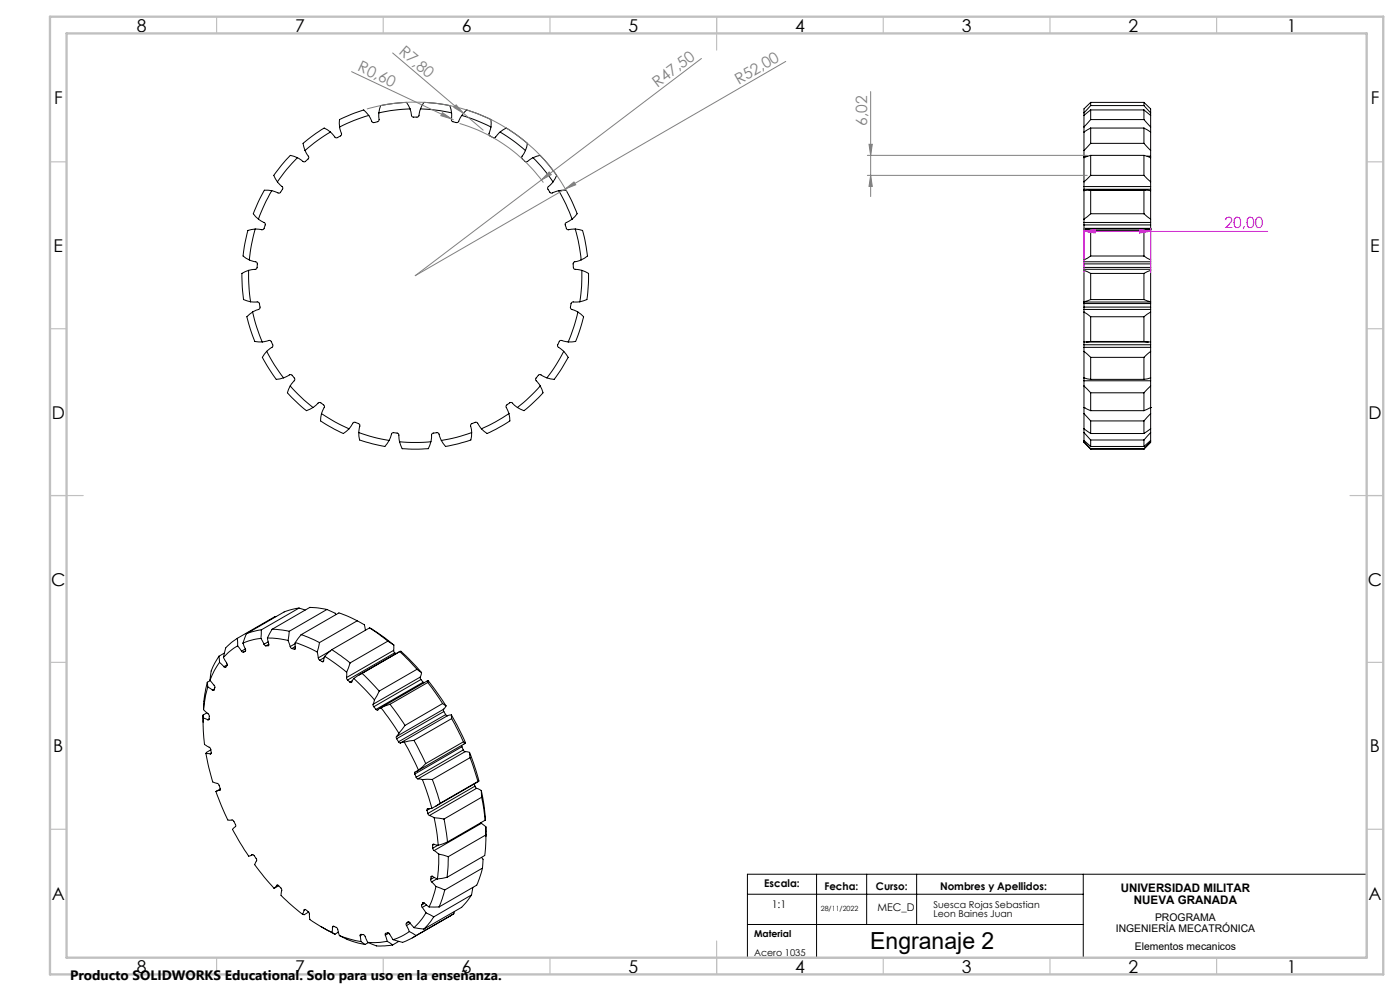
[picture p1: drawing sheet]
<svg xmlns="http://www.w3.org/2000/svg" width="420mm" height="297mm" viewBox="0 0 420 297" stroke-linecap="round" stroke-linejoin="round" font-family="sans-serif">
<g fill="none" stroke="#000" stroke-width=".3">
<path d="M99.1 39.6l-1.8-1.2-2.5 1.6-3.9 3 .6 2.1M99.1 39.6a46.4 46.4 0 0 0-7.6 5.5M101.9 38.1l.3 1.2a1.12 1.12 0 0 1 .2 1.2 1.12 1.12 0 0 1-1 .7h-.8l-1.5-1.6M110.6 34.6a47 47 0 0 0-8.7 3.5M110.6 34.6l-1.5-1.7-3.7 1.4-3.6 1.5 .1 2.3M113.7 33.8l-.1 1.3a1.14 1.14 0 0 1-.1 1.2 1.14 1.14 0 0 1-1.1 .4l-.8-.2-1-1.9M123 32.6l-5.9 .6-3.4 .6M123 32.6l.3 1.2a1.12 1.12 0 0 0 .4 1.2 1.12 1.12 0 0 0 1.3 .1l.7-.3 .5-2.2M123 32.6l-1-1.9-4 .3-3.8 .6-.5 2.2M126.2 32.6l5.8 .6 3.5 .6M126.2 32.6l1-1.9 3.9 .3 3.8 .6 .6 2.2M135.5 33.8v1.3a1.18 1.18 0 0 0 .2 1.2 1.18 1.18 0 0 0 1.2 .4l.7-.2 .9-1.9"/>
<path d="M138.5 34.6l4.5 1.5 4.3 2M138.5 34.6l1.5-1.7 3.7 1.4 3.6 1.5v2.3M147.3 38.1l-.3 1.2a1.34 1.34 0 0 0 .1 1.5 1.34 1.34 0 0 0 1.5 .4l1.4-1.6M150 39.6a48.2 48.2 0 0 1 7.6 5.5M150 39.6l1.9-1.2 3.2 2.1 3.1 2.5-.6 2.1M325.2 39.6v5.5M325.2 38.1v1.5M325.2 34.6v3.5M325.2 33.8v.8M327.2 38.4l-2 1.2M327.2 38.4v4.6M327.2 35.8l-2 2.3"/>
<path d="M327.2 32.9l-2 1.7M327.2 32.9v2.9M327.2 31.6l-2 2.2M327.2 30.7l-2 1.9v1.2M327.2 30.7v.9M327.2 38.4h16M327.2 35.8h16M327.2 32.9h16M327.2 31.6h16M327.2 30.7h16M343.2 38.4v4.6M343.2 38.4l2 1.2"/>
<path d="M343.2 32.9v2.9M343.2 32.9l2 1.7M343.2 35.8l2 2.3M343.2 30.7v.9M343.2 30.7l2 1.9v1.2M343.2 31.6l2 2.2M345.2 39.6v5.5M345.2 34.6v3.5M345.2 38.1v1.5M345.2 33.8v.8M81.5 57.1l-1.7 3.2-2.3 5.4M81.5 57.1l-2.2-.1-1.8 3.5-1.5 3.6 1.5 1.6"/>
<path d="M83.2 54.5l.8 .9a1.08 1.08 0 0 1 .8 .9 1.08 1.08 0 0 1-.5 1.1l-.3 .4-.4 .1-2.1-.8M89.2 47.3a46.7 46.7 0 0 0-6 7.2M89.2 47.3l-2.1-.7-2.6 2.9-2.4 3.1 1.1 1.9M91.5 45.1l.6 1.1a1.13 1.13 0 0 1 .5 1.1 1.13 1.13 0 0 1-.8 1l-.4 .2-.5-.1-1.7-1.1M157.6 45.1l-.5 1.1a1.13 1.13 0 0 0-.6 1.1 1.13 1.13 0 0 0 .9 1l.4 .2 .4-.1 1.7-1.1M159.9 47.3a46.7 46.7 0 0 1 6 7.2M159.9 47.3l2.1-.7 2.6 2.9 2.4 3.1-1.1 1.9M165.9 54.5l-.8 .9a1.08 1.08 0 0 0-.8 .9 1.08 1.08 0 0 0 .5 1.1l.3 .4 .4 .1 2.1-.8M167.6 57.1a47.2 47.2 0 0 1 4 8.6M167.6 57.1l2.2-.1 1.8 3.5 1.5 3.6-1.5 1.6M325.2 57.1l2-.1v7.1M325.2 57.1v8.6"/>
<path d="M325.2 54.5v1.4M325.2 47.3v7.2M325.2 56.7v.4M325.2 55.9v.8M325.2 45.1v1.7M325.2 46.8v.5M325.2 55.9h20M325.2 56.7h20M325.2 46.8h1.1M326.7 57h17M327.2 52.6l-2 1.9M327.2 46.6v6"/>
<path d="M327.2 46.6l-2 .7M327.2 43l-2 2.1M327.2 52.6h16M327.2 46.6h16M327.2 43h16M343.2 46.6v6M343.2 46.6l2 .7M343.2 52.6l2 1.9M343.2 43l2 2.1M344.1 46.8h1.1M345.2 57.1l-2-.1v7.1M345.2 57.1v8.6"/>
<path d="M345.2 47.3v7.2M345.2 54.5v1.4M345.2 56.7v.4M345.2 55.9v.8M345.2 45.1v1.7M345.2 46.8v.5M74.8 77.9l1.2 .4a1.08 1.08 0 0 1 1.1 .4 1.08 1.08 0 0 1 .1 1.2l-.3 .7-2.3 .4M76.6 68.6l-1.1 4.6-.7 4.7M76.6 68.6l-2.2 .5-.9 3.8-.6 3.8 1.9 1.2M77.5 65.7l1.3 .8a1.06 1.06 0 0 1 .8 .7 1.06 1.06 0 0 1-.3 1.1l-.6 .6-2.1-.3M171.6 65.7l-1.2 .8a1.06 1.06 0 0 0-.9 .7 1.06 1.06 0 0 0 .4 1.1l.5 .6 2.2-.3M172.6 68.6l.9 3.5 .8 5.8"/>
<path d="M172.6 68.6l2.2 .5 .7 2.8 .7 4.8-1.9 1.2M174.3 77.9l-1.1 .4a1.14 1.14 0 0 0-1.2 .5 1.14 1.14 0 0 0 0 1.2l.3 .6 2.3 .4M325.2 77.9v.6M325.2 68.6v9.3M325.2 68.6l2 .5M325.2 68.6h.1M325.2 65.7v1M325.2 78.5v.6M325.2 79.1v1M325.2 68.4v.2M325.2 66.7v.7M325.2 67.4v1"/>
<path d="M325.2 68.6h20M325.2 78.5h20M325.2 66.7h20M325.2 79.1h20M325.2 68.4h20M325.2 67.4h20M327.2 76.7l-2 1.2M327.2 69.1v7.6M327.2 64.1l-2 1.6M327.2 76.7h16M327.2 69.1h16M327.2 64.1h16"/>
<path d="M343.2 76.7l2 1.2M343.2 69.1v7.6M343.2 64.1l2 1.6M345.2 77.9v.6M345.2 68.6l-2 .5M345.2 68.6v9.3M345.2 68.6h.1M345.2 65.7v1M345.2 78.5v.6M345.2 79.1v1M345.2 68.4v.2M345.2 66.7v.7"/>
<path d="M345.2 67.4v1M74.6 81l.2 5.9 .4 3.5M74.6 81l-2 .9 .1 4 .4 3.9 2.1 .6M75.2 90.4l1.2 .1a1.08 1.08 0 0 1 1.2 .1 1.08 1.08 0 0 1 .4 1.2v.6l-.2 .2-2 .9M75.8 93.5l1.2 4.6 1.7 4.4M75.8 93.5l-1.8 1.4 1.1 3.8 1.3 3.6 2.3 .2M173.4 93.5l-1.3 4.6-1.6 4.4M173.4 93.5l1.7 1.4-1.1 3.8-1.3 3.6-2.2 .2M174 90.4l-1.3 .1a1.13 1.13 0 0 0-1.2 .2 1.13 1.13 0 0 0-.3 1.2l.1 .7 2.1 .9M174.6 81a48.5 48.5 0 0 1-.6 9.4M174.6 81l2 .9-.1 3-.4 4.9-2.1 .6M325.2 81v9.4"/>
<path d="M325.2 81l2 .9M325.2 80.7v.3M325.2 90.4v.1M325.2 93.5l2 1.4M325.2 92.7v.8M325.2 93.5v9M325.2 80.1v.6M325.2 90.5v.5M325.2 92v.7M325.2 91v1M325.2 90.5h20M325.2 80.7h20"/>
<path d="M325.2 92.7h20M325.2 80.1h20M325.2 91h20M325.2 92h20M327.2 81.9v7.9M327.2 89.8l-2 .6M327.2 94.9v7.4M327.2 81.9h16M327.2 89.8h16M327.2 94.9h16M343.2 81.9v7.9M343.2 89.8l2 .6"/>
<path d="M343.2 94.9v7.4M345.2 81l-2 .9M345.2 81v9.4M345.2 80.7v.3M345.2 90.4v.1M345.2 93.5l-2 1.4M345.2 92.7v.8M345.2 93.5v9M345.2 80.1v.6M345.2 90.5v.5M345.2 92v.7M345.2 91v1"/>
<path d="M78.7 102.5l1.2-.2a1.06 1.06 0 0 1 1.2-.2 1.06 1.06 0 0 1 .6 1l.2 .4-.2 .5-1.7 1.3M80 105.3a48.2 48.2 0 0 0 5.1 7.9M80 105.3l-1.3 1.8 2 3.4 2.2 3.2 2.2-.5M85.1 113.2l1.1-.5a1.14 1.14 0 0 1 1.2-.4 1.14 1.14 0 0 1 .8 .9l.2 .7-1.3 1.8M87.1 115.7l4.1 4.2 2.7 2.2M87.1 115.7l-.9 2 3.5 3.5 2.2 1.9 2-1M162.1 115.7l-4.2 4.2-2.7 2.2M162.1 115.7l.8 2-3.4 3.5-2.3 1.9-2-1M164.1 113.2l-1.2-.5a1.07 1.07 0 0 0-1-.4 1.07 1.07 0 0 0-.9 .8l-.3 .8 1.4 1.8M169.1 105.3a48.2 48.2 0 0 1-5 7.9M169.1 105.3l1.4 1.8-2 3.4-2.2 3.2-2.2-.5M170.5 102.5l-1.3-.2a1.1 1.1 0 0 0-1.2-.2 1.1 1.1 0 0 0-.6 1.1v.8l1.7 1.3"/>
<path d="M325.2 105.3l2 1.8M325.2 104.1v1.2M325.2 113.2l2 .5M325.2 105.3v7.9M325.2 102.5v.8M325.2 103.3v.8M325.2 115.7l2 2M325.2 114.1v1.6M325.2 115.7v6.4M325.2 113.2v.9M325.2 104.1h20M325.2 103.3h20"/>
<path d="M325.2 114.1h20M325.9 102.5h18.6M327.2 102.3l-2 .2M327.2 107.1v6.6M327.2 117.7v5.4M327.2 102.3h16M327.2 107.1h16M327.2 113.7h16M327.2 117.7h16M343.2 102.3l2 .2M343.2 107.1v6.6M343.2 117.7v5.4"/>
<path d="M345.2 113.2l-2 .5M345.2 105.3l-2 1.8M345.2 105.3v7.9M345.2 104.1v1.2M345.2 102.5v.8M345.2 103.3v.8M345.2 115.7l-2 2M345.2 115.7v6.4M345.2 114.1v1.6M345.2 113.2v.9M93.9 122.1l1-.7a1.25 1.25 0 0 1 1.1-.7 1.25 1.25 0 0 1 1.2 .7l.1 .6-.9 2M96.4 124l4.1 2.4 4.2 2.1"/>
<path d="M96.4 124l-.2 2.1 4.2 2.6 2.6 1.2 1.7-1.4M104.7 128.5l.7-1a1.15 1.15 0 0 1 .9-.9 1.15 1.15 0 0 1 1.2 .3l.4 .4-.3 2.3M107.6 129.6a48 48 0 0 0 9.1 2.4M107.6 129.6l.3 2.3 3.8 1.1 3.8 .8 1.2-1.8M116.7 132l.5-1.2a1.06 1.06 0 0 1 .5-1.1 1.06 1.06 0 0 1 1.2 .1l.7 .3 .3 2.3M119.9 132.4l3.5 .2 5.9-.2M119.9 132.4l.7 2.1 3 .1 4.9-.1 .8-2.1M132.4 132l-.5-1.2a1.12 1.12 0 0 0-.5-1.1 1.12 1.12 0 0 0-1.3 .1l-.6 .3-.2 2.3M141.5 129.6a46.2 46.2 0 0 1-9.1 2.4M141.5 129.6l-.2 2.3-3.8 1.1-3.8 .8-1.3-1.8M144.4 128.5l-.7-1a1.15 1.15 0 0 0-.8-.9 1.15 1.15 0 0 0-1.2 .3l-.5 .4 .3 2.3M152.7 124l-4 2.4-4.3 2.1"/>
<path d="M152.7 124l.3 2.1-4.2 2.6-2.7 1.2-1.7-1.4M155.2 122.1l-1-.7a1.07 1.07 0 0 0-.9-.8 1.07 1.07 0 0 0-1 .6l-.5 .4v.4l.9 2M325.2 122.1l2 1M325.2 124l2 2.1M325.2 122.1v1.9M325.2 124v4.5l2 1.4M325.2 122.1h.1M325.2 129.6l2 2.3M325.2 128.5v1.1M325.2 132l2 1.8M325.2 129.6v2.4M325.2 132.4l2 2.1"/>
<path d="M325.2 132v.4M325.2 132.4l2 2.2M327.2 126.1v3.8M327.2 131.9v1.9M327.2 134.5v.1M327.2 134.6h16M327.2 123.1h16M327.2 126.1h16M327.2 129.9h16M327.2 131.9h16M327.2 133.8h16M327.2 134.5h16"/>
<path d="M343.2 126.1v3.8M343.2 131.9v1.9M343.2 134.5v.1M345.2 122.1l-2 1M345.2 124v4.5l-2 1.4M345.2 124l-2 2.1M345.2 122.1v1.9M345.2 122.1h.1M345.2 132l-2 1.8M345.2 129.6l-2 2.3M345.2 129.6v2.4M345.2 128.5v1.1"/>
<path d="M345.2 132.4l-2 2.1M345.2 132v.4M345.2 132.4l-2 2.2M65.7 196.7l.2 1.8M65.7 196.7l-.3 .5a13 13 0 0 0-2.4 6.6M65.9 198.5l-1.6 2.5-1.3 2.8M65.9 198.5l1.3 1.3M67 197l.8 1.3a.96 .96 0 0 1-.1 1.7l-.5-.2M67.3 195.7l-1.6 1M68.2 199.2l-1 .6M71.2 191.3l.1 2.3M71.2 191.3l-2.3 1.7a3.5 3.5 0 0 0-1.6 2.6l-.3 1.4"/>
<path d="M71.3 193.6l-2.8 1.9-1.5 1.5M71.3 193.6l1.2 1.6M72.5 195.2l.5 .3M72.9 192.8l.8 1.9-.1 .5M73.6 195.2l-.6 .3M73.6 195.2h.1M73.6 194.5l-1.1 .7M73.7 195.1l-.7 .4M73.9 189.9l-1 2.9M78.3 191.3a17.2 17.2 0 0 0-5.4 1.5M78.3 191.3l.9 1.8M78.4 188.8l-.1 2.5"/>
<path d="M78.4 188.8l-4.5 1.1M79.2 193.1l.6 .5M80.2 191.2l.4 1.9-.2 .4M80.2 191.2l3.1 .2 3.1 .5M80.4 193.5l-.6 .1M80.4 192.4l-1.2 .7M80.6 193.4l-.2 .1M80.6 193.1l-.8 .5M81.6 188.6l5.2 .6M81.6 188.6l-1.4 2.6M82.8 184.8h-.3l-11.3 6.5M86.4 191.9l.7 1.9"/>
<path d="M86.8 189.2l-.4 2.7M87.1 193.8l.5 .6M87.6 194.4l.7 .2M88.5 192.9l-1.4 .9M88.6 192.6v1.8l-.3 .2M88.6 192.6l3.3 1.2 3.3 1.6M88.6 193.8l-1 .6M88.6 194.4l-.3 .2M89.7 182.2l1.8 .6M89.7 182.2l-4.5 1.2-11.3 6.5M89.7 182.2l-11.3 6.6M90.3 190.2l5.5 2.4"/>
<path d="M90.3 190.2l-1.7 2.4M95.2 195.4l.3 1.8M95.5 197.2l.4 .7M95.8 192.6l-.6 2.8M95.9 197.9l.8 .4M97.1 198.1l-.2 .2h-.2M97.1 198l-.4 .3M97.3 197.1l-1.4 .8M97.4 196.7l-.3 1.4M97.4 196.7l6.6 4.8M98.1 182.7l2.5 1.1 .1 .4M98.1 182.7l-5.1-.7-11.4 6.6"/>
<path d="M98.1 182.7l-11.3 6.5M99.1 195.1l-3.6 2.1M99.6 194.7l-2.2 2M99.6 194.7l5.4 4M105 198.7l-1 2.8M107.2 186.1l2.1 1.2 .3 1.6M107.2 186.1l-5.5-2.4-11.4 6.5M107.2 186.1l-11.4 6.5M110.9 188.2l5.4 4M110.9 188.2l4 2.5 3.2 2.6M110.9 188.2l-11.3 6.5M116.3 192.2l1.8 1.1"/>
<path d="M116.3 192.2l-11.3 6.5M118.1 194.9l.3 .7M118.1 194.9l-14.1 8.2M118.1 193.3v1.6M118.4 195.6l.3 .3M118.4 195.6l-14.1 8.2M119.9 195.3l5.2 5.3M119.9 195.3l.4-.1 1.6 1.5 4.6 4.9M119.9 195.3l-11.3 6.5M120 195.2l-12.3 7.1M60.9 214.3l.1 .9M60.9 214.3v2.2"/>
<path d="M61 215.2v3.9l.3 4 .8 .5a1.66 1.66 0 0 1 1 2.4M61 215.2l1.3 .5M61.1 212.7l.5 .5a1.82 1.82 0 0 1 1.1 2.3M62.1 213.6l-1.2 .7M62.2 204.5l.1 1.4M62.2 204.5l-1 4.9-.1 3.3M62.3 205.9l-.6 2.4-.6 4.4M62.3 205.9l1.4 .9M62.7 215.5l-.1 .3-.3-.1M62.7 215.5l-.4 .2M63 203.8l.7 1a1.29 1.29 0 0 1 .3 2.1l-.3-.1M63.1 204l-.9 .5"/>
<path d="M64.3 206.5l-.6 .3M104 203.1l.3 .7M104 201.5v1.6M104.3 203.8l.7 .6M105.7 204l-.7 .4M106.2 203.3l-.7 1.2-.5-.1M106.2 203.3l6.1 6.5M108.6 201.8l-2.4 1.5M108.6 201.8l5.2 5.3M111.9 211.1l.2 .7M112.1 211.8l.7 .8M112.3 209.8l-.4 1.3"/>
<path d="M113.8 207.1l-1.5 2.7M114.3 212.1l-1.1 .8-.4-.3M114.3 212.1l5.4 7.6M117 211.1l-2.7 1M117 211.1l4.5 6.3M119.7 219.7l-.7 1M121.5 217.4l-1.8 2.3M125.1 200.6l1.4 1M125.1 200.6l-11.3 6.5M126.1 202.9l.2 .8M126.1 202.9l-14.2 8.2M126.3 203.7l.6 .8"/>
<path d="M126.3 203.7l-14.2 8.1M126.5 201.6l-.4 1.3M126.9 204.5l.3 .1M126.9 204.5l-14.1 8.1M128.3 204.5l4.5 6.4M128.3 204.5l-11.3 6.6M128.4 203.9l-.1 .6M128.4 203.9l-14.4 8.3M128.4 203.9l5.4 7.7M132.8 210.9l1 .7M132.8 210.9l-11.3 6.5M133.1 212.5v.8"/>
<path d="M133.1 212.5l-14.1 8.2M133.1 213.3l.6 .9M133.1 213.3l-14.1 8.1M133.7 214.2l.6 .3M133.7 214.2l-14.1 8.1M133.8 211.6l-.7 .9M134.3 214.5l-14.2 8.2M135.4 214.3l.1 1.1M135.4 214.3l-1.1 .2M135.4 214.3l4.3 8.3M135.5 215.4l3.5 6.9M135.5 215.4l-11.3 6.5"/>
<path d="M61.8 225.8l2 8.5 .5 .3a1.78 1.78 0 0 1 1.6 2.3M61.8 225.8l1.3 .2M63.3 224.7l-1.4 .8-.1 .3M63.4 225.8l-.3 .2M64.8 237.2l3.5 8.5 .5 .1a1.35 1.35 0 0 1 1.8 1.3l.1 .6-1 .9 .6 1 4.3 7 1.1-.5M65.9 236.9l-1.1 .3M66 236.8l-.1 .1M66.1 236.5l-1.3 .7M119 220.7v.7M119 221.4l.6 .9M119.6 222.3l.5 .4M121.3 222.4l-1.2 .3"/>
<path d="M121.3 222.4l4.2 8.4M124.2 221.9l-2.9 .5M124.2 221.9l3.5 6.9M124.4 232l.4 .9M124.8 232.9l.6 .5M125.4 233.4l1.3 .2M125.5 230.8l-1 .6-.1 .6M126.7 233.6l2.8 8.6M127.7 228.8l-2.2 2M129.7 233.6h-3M129.7 233.6l2.3 7.1M138.5 223.4l.1 .4"/>
<path d="M138.6 223.8l.4 1M138.6 223.8l-14.2 8.2M139 224.8l.5 .5M139 224.8l-14.2 8.1M139 222.3l.7 .3M139 222.3l-11.3 6.5M139.5 225.3l1.4 .2M139.5 225.3l-14.1 8.1M139.7 222.6l-14.6 8.5M140.9 225.5l.1 1.6M140.9 225.5l2.5 7.5 .3 1.1-.3 .1M141 227.1l2.4 7.1"/>
<path d="M141 227.1l-11.3 6.5M142.3 234.9l.2 .7M142.5 235.6l.5 .7M142.5 235.6l-14.2 8.2M143 236.3l1.4 .6M143 236.3l-14.2 8.1M143.4 234.2l-11.4 6.5M143.6 234.2l-12.9 7.4M144.4 236.9l.1 2M144.4 236.9l.9 5.2 .3 3.7M144.5 238.9l1.1 6.9M144.5 238.9l-11.3 6.6"/>
<path d="M75.7 256.1a1.81 1.81 0 0 1 .7 3l5.8 7.1M75.7 256.1h.1M75.8 256.1l-.4 .2M128.1 242.8l.2 1M128.3 243.8l.5 .6M128.8 244.4l1.4 .7M128.9 242.4l-.8 .4M129.5 242.2l-1.2 .2-.2 .4M129.8 253.3l.2-.3 1.5 .3M129.8 253.3v.9M129.8 254.2l.4 .7M130.2 245.1l1.3 8.2"/>
<path d="M130.2 254.9l1.4 1.1M130.2 245.1l3 .4M130.2 253l-.4 .3M131.4 253.3l-1.6 .9M131.6 256l-.1 4.7-.3 2.7M131.6 256l2.9 .7M132 240.7l-2.5 1.5M133.2 245.5l1 6.8M134.2 252.3l-2.7 1M134.5 256.7l-.4 6.2M144.2 246.6l.2 .2M144.4 246.8l1.4 1"/>
<path d="M144.4 246.8l-14.2 8.1M144.5 257l.4 .5-.2 2.7M145.6 245.8l-11.4 6.5M145.8 247.8v2.4M145.8 250.2l-.4 6.2-11.3 6.5M145.8 247.8v3M145.8 250.2l-11.3 6.5M83 265.4a1.53 1.53 0 0 1 1.5 1l-.2 2 6.4 5.6M83 265.4l-.8 .8M83.2 265.3l-.2 .1M83.6 265.5l-1.4 .7M91.2 272.7a1.19 1.19 0 0 1 1.5 .7l.3 2.2 3.3 2.1 3.3 1.7"/>
<path d="M91.2 272.7l-.5 1.3M91.5 272.6l-.3 .1M92.6 273.3l-1.3 .8-.6-.1M96.3 277.7l4.2 2.3M99.6 279.4l.9 .6M99.7 277.9a.86 .86 0 0 1 1.4 .2l.7 2.3M99.7 277.9l-.1 1.5M100.2 277.6l-.5 .3M101.5 279.4l-1 .6M116.7 279.7l-1.1 .6M121.9 276.7l.1 .7M122 277.4l.8 1.8"/>
<path d="M122.4 276.3l.4 .1 1.4 1.6M122.4 276.3l-.5 .4M122.4 276.3h.1M122.7 276.3l-.8 .4M122.8 279.2l-2.3 1.4-2.6 1M122.8 279.2l2 1.2M123.1 276.7l-1.1 .7M124.2 278l3 .4M126.5 271.2l.2 .8M126.7 272l1.1 1.6M126.8 270.6l.4-.1 1.5 1.3M126.8 270.6l-.3 .6"/>
<path d="M127 270.5l-.2 .1M127.4 270.7l-.9 .5M127.8 273.6l-1.2 1.8-2.4 2.6M127.8 273.6l2.3 1.2M128 271.2l-1.3 .8M128.7 271.8h3M129.2 263.6l.3 .7M129.3 262.8l.3-.2 1.6 .8M129.3 262.8l-.1 .8M129.5 264.3l1.3 1.4M129.7 262.6l-.4 .2M130.1 274.8l-2.9 3.6"/>
<path d="M130.2 263l-1 .6M130.8 265.7l-1.2 4-.9 2.1M130.8 265.7l2.6 1M131.1 263.4l-1.6 .9M133.4 266.7l-1.7 5.1M134.1 262.9l-2.9 .5M136.1 273.9l-12.4 7.2M136.1 273.9l-11.3 6.5M136.3 273.2l-.2 .7M141.5 268.2l-3 3.7-11.3 6.5M141.5 268.2l-11.4 6.6M141.9 266l-.4 2.2"/>
<path d="M144.7 260.2l-1.7 5.1-11.3 6.5M144.7 260.2l-11.3 6.5M224.2 262h185.8v25h-185.8zM224.2 268h100.8M224.2 277.1h100.8M245 262v25M260 262v15.1M275 262v15.1M325 262v25M101.8 280.4l3.3 1.1 3.2 .7M101.8 280.4a24.2 24.2 0 0 0 7.7 2.7M108.1 280.5a.66 .66 0 0 1 .5-.5 .66 .66 0 0 1 .6 .2l1.1 2.2"/>
<path d="M108.1 280.5l.2 1.7M108.3 282.2l1.2 .9M108.7 280.1l-.6 .4M110.3 282.4a10.2 10.2 0 0 0 6.9 .9l.6-.1M110.5 282.5l-1 .6M115.6 280.3a.68 .68 0 0 1 .5-.7 .68 .68 0 0 1 .7 .3l1.1 1.7M115.6 280.3l.6 1.8M116.2 282.1l-2.1 .3h-3.8M116.2 282.1l1.6 1.1M119.7 282.1l-1.9 1.1M124.8 280.4l-2.5 1.4a3.1 3.1 0 0 1-3 .2l-1.4-.4"/>
</g>
<g fill="none" stroke="#808080" stroke-width=".3">
<path d="M117.8 15.9l21.2 18M210.4 17.5l-48 36.4M235.7 18.4l-66.1 38.2M105.5 21.5l30 14.1M110.1 32.7a52.1 52.1 0 0 1 60 24.8M132.7 33.8l2.8 1.8-3.2-.9zM135.5 35.6l.5 .3M136.8 31.4l2.2 2.5-2.8-1.7zM137.9 37a47.8 47.8 0 0 1 25.1 17.7M139 33.9l6 5.1M261.2 27.4v31.5M162.4 53.9l-37.8 28.7 45-26"/>
<path d="M164.7 51.5l.7 .8-3 1.6zM169.6 56.6l2.6-2.1 .5 .9zM260.2 46.6h66M260.2 52.6h66M260.7 43.2h1l-.5 3.4zM261.2 52.6l.5 3.3h-1z"/>
</g>
<path d="M325.2 69.3l3.3-.5v1zM325.2 68.3v13.3M325.2 69.3h55.1M341.9 68.8l3.3 .5-3.3 .5zM345.2 68.3v13.3" fill="none" stroke="#f0f" stroke-width=".3"/>
<g fill="none" stroke="#c0c0c0" stroke-width=".35">
<path d="M65 5v5M115 5v5M165 5v5M215 5v10M265 5v5M315 5v5M365 5v5M15 48.5h5M410 48.5h5M15 98.5h5M410 98.5h5M15 148.5h10"/>
<path d="M405 148.5h10M15 198.5h5M410 198.5h5M15 248.5h5M410 248.5h5M65 287v5M115 287v5M165 287v5M215 282v10M265 287v5M315 287v5M365 287v5"/>
</g>
<path d="M15 5h400v287h-400zM20 10h390v277h-390z" fill="none" stroke="#c0c0c0" stroke-width=".7"/>
<g fill="#808080">
<path d="M136.8 31.4l2.2 2.5-2.8-1.7z"/>
<path d="M132.7 33.8l2.8 1.8-3.2-.9z"/>
<path d="M169.6 56.6l2.6-2.1 .5 .9z"/>
<path d="M164.7 51.5l.7 .8-3 1.6z"/>
<path d="M260.7 43.2h1l-.5 3.4zM261.2 52.6l.5 3.3h-1z"/>
</g>
<path d="M325.2 69.3l3.3-.5v1zM341.9 68.8l3.3 .5-3.3 .5z" fill="#f0f"/>
<text font-size="7.1" x="261.1" y="284.3">Engranaje 2</text>
<g font-size="5.3">
<text x="41" y="9.5">8</text>
<text x="88.5" y="9.5">7</text>
<text x="138.5" y="9.5">6</text>
<text x="188.5" y="9.5">5</text>
<text x="238.5" y="9.5">4</text>
<text x="288.5" y="9.5">3</text>
<text x="338.5" y="9.5">2</text>
<text x="386" y="9.5">1</text>
<text x="16.2" y="31.2">F</text>
<text x="411.2" y="31.2">F</text>
<text x="16.1" y="75.5">E</text>
<text x="411.1" y="75.5">E</text>
<text x="15.5" y="125.5">D</text>
<text x="410.5" y="125.5">D</text>
<text x="15.4" y="175.5">C</text>
<text x="410.4" y="175.5">C</text>
<text x="16" y="225.5">B</text>
<text x="411" y="225.5">B</text>
<text x="15.5" y="269.7">A</text>
<text x="410.5" y="269.7">A</text>
<text x="41" y="291.5">8</text>
<text x="88.5" y="291.5">7</text>
<text x="138.5" y="291.5">6</text>
<text x="188.5" y="291.5">5</text>
<text x="238.5" y="291.5">4</text>
<text x="288.5" y="291.5">3</text>
<text x="338.5" y="291.5">2</text>
<text x="386" y="291.5">1</text>
</g>
<g font-size="4.7" fill="#808080">
<text x="119.5" y="15.9" transform="rotate(40 119.5 15.9)">R7,80</text>
<text x="107.1" y="21.1" transform="rotate(25 107.1 21.1)">R0,60</text>
<text x="197.3" y="26.2" transform="rotate(-37 197.3 26.2)">R47,50</text>
<text x="221.6" y="25.4" transform="rotate(-30 221.6 25.4)">R52,00</text>
<text x="260.2" y="37.8" transform="rotate(-90 260.2 37.8)">6,02</text>
</g>
<text font-size="4.7" fill="#f0f" x="367.4" y="68.3">20,00</text>
<text font-size="4.1" x="21" y="293.7">Producto SOLIDWORKS Educational. Solo para uso en la enseñanza.</text>
<g font-size="3.5">
<text x="336.2" y="267.3">UNIVERSIDAD MILITAR</text>
<text x="340.2" y="270.8">NUEVA GRANADA</text>
</g>
<g font-size="3.2">
<text x="229.3" y="265.9">Escala:</text>
<text x="247.3" y="266.7">Fecha:</text>
<text x="262.8" y="266.7">Curso:</text>
<text x="282" y="266.7">Nombres y Apellidos:</text>
<text x="231.5" y="272.1">1:1</text>
<text x="263.2" y="272.9">MEC_D</text>
<text x="334.7" y="279.2">INGENIERÍA MECATRÓNICA</text>
<text x="346.5" y="276.1">PROGRAMA</text>
<text x="340.4" y="284.6">Elementos mecanicos</text>
</g>
<g font-size="2.8">
<text x="280.1" y="272">Suesca Rojas Sebastian</text>
<text x="280.1" y="274.9">Leon Baines Juan</text>
<text x="226.2" y="280.7">Material</text>
<text x="226.2" y="286.4">Acero 1035</text>
</g>
<text font-size="2.1" x="246.2" y="272.9">28/11/2022</text>
</svg>
